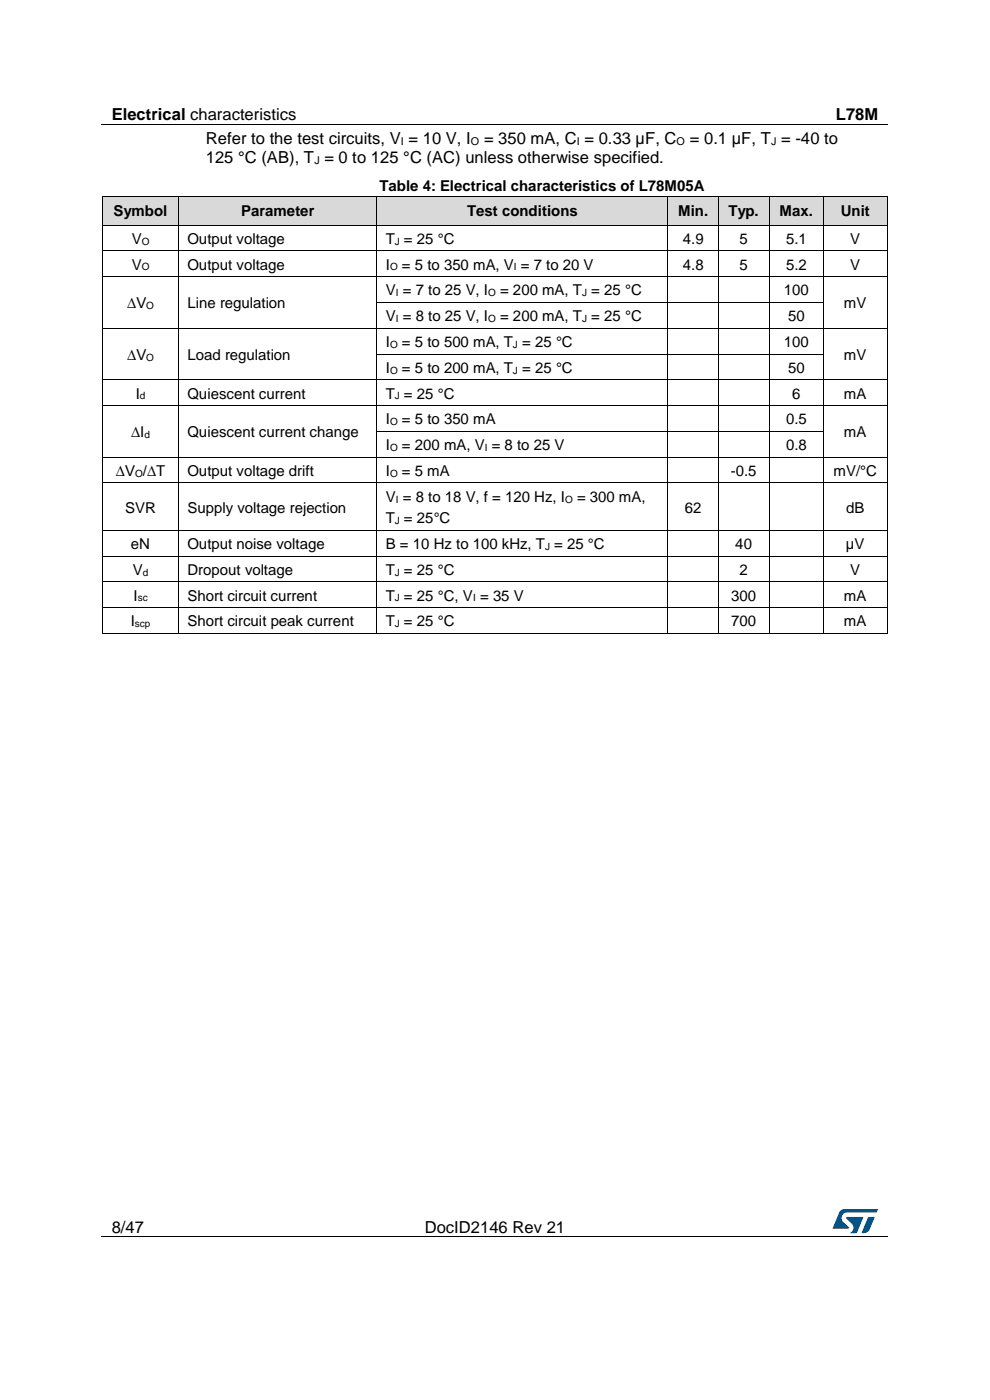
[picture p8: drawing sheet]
<svg xmlns="http://www.w3.org/2000/svg" width="210mm" height="297mm" viewBox="0 0 210 297" stroke-linecap="round" stroke-linejoin="round" font-family="sans-serif">
<path d="M21.5 26.5h166.8M21.5 262.4h166.8" fill="none" stroke="#000" stroke-width=".21"/>
<g fill="#000">
<path d="M105.3 26.4h.2v.1h-.2z" fill-rule="evenodd"/>
<path d="M61.6 262.3h.1v.2h-.1z" fill-rule="evenodd"/>
<path d="M148 262.3h.2v.2h-.2z" fill-rule="evenodd"/>
</g>
<g fill="#005288">
<path d="M178.2 256.9l.6-.4h.4l7 .1-.3 .6h-6.1a1.26 1.26 0 0 0-1.3 1.1 1.26 1.26 0 0 0 .8 1.4l.7 .6v.3l-3.3 .1z"/>
<path d="M184.2 258.2l1.3 .1-1 2.5a1.32 1.32 0 0 1-1.7 .7z"/>
<path d="M179.6 258.2l3.6 .1-1.5 3.3h-1.4a1.35 1.35 0 0 0 .7-1.2 1.35 1.35 0 0 0-.8-1.2l-.6-.6z"/>
</g>
<g fill="#d9d9d9">
<path d="M21.9 41.7h15.9v6h-15.9z" fill-rule="evenodd"/>
<path d="M23.7 41.7h12.2v6h-12.2z" fill-rule="evenodd"/>
<path d="M37.9 41.7h42v6h-42z" fill-rule="evenodd"/>
<path d="M39.8 41.7h38.2v6h-38.2z" fill-rule="evenodd"/>
<path d="M80 41.7h61.7v6h-61.7z" fill-rule="evenodd"/>
<path d="M81.8 41.7h58v6h-58z" fill-rule="evenodd"/>
<path d="M141.7 41.7h10.6v6h-10.6z" fill-rule="evenodd"/>
<path d="M143.6 41.7h6.8v6h-6.8z" fill-rule="evenodd"/>
<path d="M152.4 41.7h10.8v6h-10.8z" fill-rule="evenodd"/>
<path d="M154.3 41.7h7v6h-7z" fill-rule="evenodd"/>
<path d="M163.2 41.7h11.4v6h-11.4z" fill-rule="evenodd"/>
<path d="M165.1 41.7h7.6v6h-7.6z" fill-rule="evenodd"/>
<path d="M174.7 41.7h13.5v6h-13.5z" fill-rule="evenodd"/>
<path d="M176.5 41.7h9.9v6h-9.9z" fill-rule="evenodd"/>
</g>
<g fill="#000">
<path d="M21.7 47.7h.2v.1h-.2z" fill-rule="evenodd"/>
<path d="M21.7 47.7h.2v.1h-.2z" fill-rule="evenodd"/>
<path d="M21.7 53.1h.2v.2h-.2z" fill-rule="evenodd"/>
<path d="M21.7 58.6h.2v.2h-.2z" fill-rule="evenodd"/>
<path d="M21.7 41.6l.1 .1z" fill-rule="evenodd"/>
<path d="M21.7 41.6l.1 .1z" fill-rule="evenodd"/>
<path d="M21.9 47.7h.1v.1h-.1z" fill-rule="evenodd"/>
<path d="M37.7 47.7h.2v.1h-.2z" fill-rule="evenodd"/>
<path d="M37.7 53.1h.2v.2h-.2z" fill-rule="evenodd"/>
<path d="M37.7 58.6h.2v.2h-.2z" fill-rule="evenodd"/>
<path d="M37.8 41.6l.1 .1z" fill-rule="evenodd"/>
<path d="M37.9 47.7h.2v.1h-.2z" fill-rule="evenodd"/>
<path d="M79.9 47.7h.1v.1h-.1z" fill-rule="evenodd"/>
<path d="M79.9 53.1h.1v.2h-.1z" fill-rule="evenodd"/>
<path d="M79.9 58.6h.1v.2h-.1z" fill-rule="evenodd"/>
<path d="M79.9 41.6l.1 .1z" fill-rule="evenodd"/>
<path d="M80 47.7h.2v.1h-.2z" fill-rule="evenodd"/>
<path d="M141.6 47.7h.2v.1h-.2z" fill-rule="evenodd"/>
<path d="M141.6 53.1h.2v.2h-.2z" fill-rule="evenodd"/>
<path d="M141.6 58.6h.2v.2h-.2z" fill-rule="evenodd"/>
<path d="M141.6 41.6l.1 .1z" fill-rule="evenodd"/>
<path d="M141.8 47.7h.1v.1h-.1z" fill-rule="evenodd"/>
<path d="M152.3 47.7h.1v.1h-.1z" fill-rule="evenodd"/>
<path d="M152.3 53.1h.1v.2h-.1z" fill-rule="evenodd"/>
<path d="M152.3 58.6h.1v.2h-.1z" fill-rule="evenodd"/>
<path d="M152.3 41.6l.1 .1z" fill-rule="evenodd"/>
<path d="M152.4 47.7h.2v.1h-.2z" fill-rule="evenodd"/>
<path d="M163.1 47.7h.2v.1h-.2z" fill-rule="evenodd"/>
<path d="M163.1 53.1h.2v.2h-.2z" fill-rule="evenodd"/>
<path d="M163.1 58.6h.2v.2h-.2z" fill-rule="evenodd"/>
<path d="M163.1 41.6l.1 .1z" fill-rule="evenodd"/>
<path d="M163.3 47.7h.1v.1h-.1z" fill-rule="evenodd"/>
<path d="M174.5 47.7h.2v.1h-.2z" fill-rule="evenodd"/>
<path d="M174.5 53.1h.2v.2h-.2z" fill-rule="evenodd"/>
<path d="M174.5 58.6h.2v.2h-.2z" fill-rule="evenodd"/>
<path d="M174.6 41.6l.1 .1z" fill-rule="evenodd"/>
<path d="M174.7 47.7h.2v.1h-.2z" fill-rule="evenodd"/>
<path d="M188.2 47.7h.1v.1h-.1z" fill-rule="evenodd"/>
<path d="M188.2 47.7h.1v.1h-.1z" fill-rule="evenodd"/>
<path d="M188.2 53.1h.1v.2h-.1z" fill-rule="evenodd"/>
<path d="M188.2 58.6h.1v.2h-.1z" fill-rule="evenodd"/>
<path d="M188.2 41.6l.1 .1z" fill-rule="evenodd"/>
<path d="M188.2 41.6l.1 .1z" fill-rule="evenodd"/>
<path d="M21.7 64.1h.2v.1h-.2z" fill-rule="evenodd"/>
<path d="M21.7 69.5h.2v.2h-.2z" fill-rule="evenodd"/>
<path d="M21.7 75h.2v.2h-.2z" fill-rule="evenodd"/>
<path d="M37.7 64.1h.2v.1h-.2z" fill-rule="evenodd"/>
<path d="M37.7 69.5h.2v.2h-.2z" fill-rule="evenodd"/>
<path d="M37.7 75h.2v.2h-.2z" fill-rule="evenodd"/>
<path d="M79.9 64.1h.1v.1h-.1z" fill-rule="evenodd"/>
<path d="M79.9 69.5h.1v.2h-.1z" fill-rule="evenodd"/>
<path d="M79.9 75h.1v.2h-.1z" fill-rule="evenodd"/>
<path d="M141.6 64.1h.2v.1h-.2z" fill-rule="evenodd"/>
<path d="M141.6 69.5h.2v.2h-.2z" fill-rule="evenodd"/>
<path d="M141.6 75h.2v.2h-.2z" fill-rule="evenodd"/>
<path d="M152.3 64.1h.1v.1h-.1z" fill-rule="evenodd"/>
<path d="M152.3 69.5h.1v.2h-.1z" fill-rule="evenodd"/>
<path d="M152.3 75h.1v.2h-.1z" fill-rule="evenodd"/>
<path d="M163.1 64.1h.2v.1h-.2z" fill-rule="evenodd"/>
<path d="M163.1 69.5h.2v.2h-.2z" fill-rule="evenodd"/>
<path d="M163.1 75h.2v.2h-.2z" fill-rule="evenodd"/>
<path d="M174.5 64.1h.2v.1h-.2z" fill-rule="evenodd"/>
<path d="M174.5 69.5h.2v.2h-.2z" fill-rule="evenodd"/>
<path d="M174.5 75h.2v.2h-.2z" fill-rule="evenodd"/>
<path d="M188.2 64.1h.1v.1h-.1z" fill-rule="evenodd"/>
<path d="M188.2 69.5h.1v.2h-.1z" fill-rule="evenodd"/>
<path d="M188.2 75h.1v.2h-.1z" fill-rule="evenodd"/>
<path d="M21.7 80.5h.2v.2h-.2z" fill-rule="evenodd"/>
<path d="M21.7 85.9h.2v.2h-.2z" fill-rule="evenodd"/>
<path d="M21.7 91.4h.2v.2h-.2z" fill-rule="evenodd"/>
<path d="M21.7 96.9h.2v.1h-.2z" fill-rule="evenodd"/>
<path d="M37.7 80.5h.2v.2h-.2z" fill-rule="evenodd"/>
<path d="M37.7 85.9h.2v.2h-.2z" fill-rule="evenodd"/>
<path d="M37.7 91.4h.2v.2h-.2z" fill-rule="evenodd"/>
<path d="M37.7 96.9h.2v.1h-.2z" fill-rule="evenodd"/>
<path d="M79.9 80.5h.1v.2h-.1z" fill-rule="evenodd"/>
<path d="M79.9 85.9h.1v.2h-.1z" fill-rule="evenodd"/>
<path d="M79.9 91.4h.1v.2h-.1z" fill-rule="evenodd"/>
<path d="M79.9 96.9h.1v.1h-.1z" fill-rule="evenodd"/>
<path d="M141.6 80.5h.2v.2h-.2z" fill-rule="evenodd"/>
<path d="M141.6 85.9h.2v.2h-.2z" fill-rule="evenodd"/>
<path d="M141.6 91.4h.2v.2h-.2z" fill-rule="evenodd"/>
<path d="M141.6 96.9h.2v.1h-.2z" fill-rule="evenodd"/>
<path d="M152.3 80.5h.1v.2h-.1z" fill-rule="evenodd"/>
<path d="M152.3 85.9h.1v.2h-.1z" fill-rule="evenodd"/>
<path d="M152.3 91.4h.1v.2h-.1z" fill-rule="evenodd"/>
<path d="M152.3 96.9h.1v.1h-.1z" fill-rule="evenodd"/>
<path d="M163.1 80.5h.2v.2h-.2z" fill-rule="evenodd"/>
<path d="M163.1 85.9h.2v.2h-.2z" fill-rule="evenodd"/>
<path d="M163.1 91.4h.2v.2h-.2z" fill-rule="evenodd"/>
<path d="M163.1 96.9h.2v.1h-.2z" fill-rule="evenodd"/>
<path d="M174.5 80.5h.2v.2h-.2z" fill-rule="evenodd"/>
<path d="M174.5 85.9h.2v.2h-.2z" fill-rule="evenodd"/>
<path d="M174.5 91.4h.2v.2h-.2z" fill-rule="evenodd"/>
<path d="M174.5 96.9h.2v.1h-.2z" fill-rule="evenodd"/>
<path d="M188.2 80.5h.1v.2h-.1z" fill-rule="evenodd"/>
<path d="M188.2 85.9h.1v.2h-.1z" fill-rule="evenodd"/>
<path d="M188.2 91.4h.1v.2h-.1z" fill-rule="evenodd"/>
<path d="M188.2 96.9h.1v.1h-.1z" fill-rule="evenodd"/>
<path d="M21.7 102.3h.2v.2h-.2z" fill-rule="evenodd"/>
<path d="M21.7 112.4h.2v.2h-.2z" fill-rule="evenodd"/>
<path d="M21.7 117.9h.2v.1h-.2z" fill-rule="evenodd"/>
<path d="M37.7 102.3h.2v.2h-.2z" fill-rule="evenodd"/>
<path d="M37.7 112.4h.2v.2h-.2z" fill-rule="evenodd"/>
<path d="M37.7 117.9h.2v.1h-.2z" fill-rule="evenodd"/>
<path d="M79.9 102.3h.1v.2h-.1z" fill-rule="evenodd"/>
<path d="M79.9 112.4h.1v.2h-.1z" fill-rule="evenodd"/>
<path d="M79.9 117.9h.1v.1h-.1z" fill-rule="evenodd"/>
<path d="M141.6 102.3h.2v.2h-.2z" fill-rule="evenodd"/>
<path d="M141.6 112.4h.2v.2h-.2z" fill-rule="evenodd"/>
<path d="M141.6 117.9h.2v.1h-.2z" fill-rule="evenodd"/>
<path d="M152.3 102.3h.1v.2h-.1z" fill-rule="evenodd"/>
<path d="M152.3 112.4h.1v.2h-.1z" fill-rule="evenodd"/>
<path d="M152.3 117.9h.1v.1h-.1z" fill-rule="evenodd"/>
<path d="M163.1 102.3h.2v.2h-.2z" fill-rule="evenodd"/>
<path d="M163.1 112.4h.2v.2h-.2z" fill-rule="evenodd"/>
<path d="M163.1 117.9h.2v.1h-.2z" fill-rule="evenodd"/>
<path d="M174.5 102.3h.2v.2h-.2z" fill-rule="evenodd"/>
<path d="M174.5 112.4h.2v.2h-.2z" fill-rule="evenodd"/>
<path d="M174.5 117.9h.2v.1h-.2z" fill-rule="evenodd"/>
<path d="M188.2 102.3h.1v.2h-.1z" fill-rule="evenodd"/>
<path d="M188.2 112.4h.1v.2h-.1z" fill-rule="evenodd"/>
<path d="M188.2 117.9h.1v.1h-.1z" fill-rule="evenodd"/>
<path d="M21.7 123.3h.2v.2h-.2z" fill-rule="evenodd"/>
<path d="M21.7 128.8h.2v.2h-.2z" fill-rule="evenodd"/>
<path d="M21.7 134.3h.2v.2h-.2z" fill-rule="evenodd"/>
<path d="M21.7 134.3h.2v.2h-.2z" fill-rule="evenodd"/>
<path d="M37.7 123.3h.2v.2h-.2z" fill-rule="evenodd"/>
<path d="M37.7 128.8h.2v.2h-.2z" fill-rule="evenodd"/>
<path d="M37.7 134.3h.2v.2h-.2z" fill-rule="evenodd"/>
<path d="M79.9 123.3h.1v.2h-.1z" fill-rule="evenodd"/>
<path d="M79.9 128.8h.1v.2h-.1z" fill-rule="evenodd"/>
<path d="M79.9 134.3h.1v.2h-.1z" fill-rule="evenodd"/>
<path d="M141.6 123.3h.2v.2h-.2z" fill-rule="evenodd"/>
<path d="M141.6 128.8h.2v.2h-.2z" fill-rule="evenodd"/>
<path d="M141.6 134.3h.2v.2h-.2z" fill-rule="evenodd"/>
<path d="M152.3 123.3h.1v.2h-.1z" fill-rule="evenodd"/>
<path d="M152.3 128.8h.1v.2h-.1z" fill-rule="evenodd"/>
<path d="M152.3 134.3h.1v.2h-.1z" fill-rule="evenodd"/>
<path d="M163.1 123.3h.2v.2h-.2z" fill-rule="evenodd"/>
<path d="M163.1 128.8h.2v.2h-.2z" fill-rule="evenodd"/>
<path d="M163.1 134.3h.2v.2h-.2z" fill-rule="evenodd"/>
<path d="M174.5 123.3h.2v.2h-.2z" fill-rule="evenodd"/>
<path d="M174.5 128.8h.2v.2h-.2z" fill-rule="evenodd"/>
<path d="M174.5 134.3h.2v.2h-.2z" fill-rule="evenodd"/>
<path d="M188.2 123.3h.1v.2h-.1z" fill-rule="evenodd"/>
<path d="M188.2 128.8h.1v.2h-.1z" fill-rule="evenodd"/>
<path d="M188.2 134.3h.1v.2h-.1z" fill-rule="evenodd"/>
<path d="M188.2 134.3h.1v.2h-.1z" fill-rule="evenodd"/>
</g>
<g fill="none" stroke="#000" stroke-width=".21">
<path d="M21.8 41.7v6M21.8 47.8v5.3M21.8 53.3v5.3M21.8 58.8v5.3M21.8 41.6h16M21.9 53.2h15.8M21.9 58.7h15.8M22 47.8h15.7M37.8 41.7v6M37.8 47.8v5.3M37.8 53.3v5.3M37.8 58.8v5.3"/>
<path d="M37.9 41.6h42M37.9 53.2h42M37.9 58.7h42M38.1 47.8h41.8M79.9 41.7v6M79.9 47.8v5.3M79.9 53.3v5.3M79.9 58.8v5.3M80 41.6h61.6M80 53.2h61.6M80 58.7h61.6M80.2 47.8h61.4"/>
<path d="M141.7 41.7v6M141.7 47.8v5.3M141.7 53.3v5.3M141.7 58.8v5.3M141.7 41.6h10.6M141.8 53.2h10.5M141.8 58.7h10.5M141.9 47.8h10.4M152.4 41.7v6M152.4 47.8v5.3M152.4 53.3v5.3M152.4 58.8v5.3"/>
<path d="M152.4 41.6h10.7M152.4 53.2h10.7M152.4 58.7h10.7M152.6 47.8h10.5M163.2 41.7v6M163.2 47.8v5.3M163.2 53.3v5.3M163.2 58.8v5.3M163.2 41.6h11.4M163.3 53.2h11.2M163.3 58.7h11.2M163.4 47.8h11.1"/>
<path d="M174.6 41.7v6M174.6 47.8v5.3M174.6 53.3v5.3M174.6 58.8v5.3M174.7 41.6h13.5M174.7 53.2h13.5M174.7 58.7h13.5M174.9 47.8h13.3M188.3 41.7v6M188.3 47.8v5.3M188.3 53.3v5.3M188.3 58.8v5.3"/>
<path d="M21.8 64.2v5.3M21.8 69.7v5.3M21.8 75.2v5.3M21.9 69.6h15.8M37.8 64.2v5.3M37.8 69.7v5.3M37.8 75.2v5.3M37.9 69.6h42M79.9 64.2v5.3M79.9 69.7v5.3M79.9 75.2v5.3M80 64.1h61.6"/>
<path d="M80 69.6h61.6M80 75.1h61.6M141.7 64.2v5.3M141.7 69.7v5.3M141.7 75.2v5.3M141.8 64.1h10.5M141.8 69.6h10.5M141.8 75.1h10.5M152.4 64.2v5.3M152.4 69.7v5.3M152.4 75.2v5.3M152.4 64.1h10.7"/>
<path d="M152.4 69.6h10.7M152.4 75.1h10.7M163.2 64.2v5.3M163.2 69.7v5.3M163.2 75.2v5.3M163.3 64.1h11.2M163.3 69.6h11.2M163.3 75.1h11.2M174.6 64.2v5.3M174.6 69.7v5.3M174.6 75.2v5.3M174.7 69.6h13.5"/>
<path d="M188.3 64.2v5.3M188.3 69.7v5.3M188.3 75.2v5.3M21.8 80.7v5.2M21.8 86.1v5.3M21.8 91.6v5.3M21.8 97v5.3M21.9 80.6h15.8M21.9 86h15.8M21.9 97h15.8M37.8 80.7v5.2M37.8 86.1v5.3"/>
<path d="M37.8 91.6v5.3M37.8 97v5.3M37.9 80.6h42M37.9 86h42M37.9 97h42M79.9 80.7v5.2M79.9 86.1v5.3M79.9 91.6v5.3M79.9 97v5.3M80 80.6h61.6M80 86h61.6M80 91.5h61.6"/>
<path d="M80 97h61.6M141.7 80.7v5.2M141.7 86.1v5.3M141.7 91.6v5.3M141.7 97v5.3M141.8 80.6h10.5M141.8 86h10.5M141.8 91.5h10.5M141.8 97h10.5M152.4 80.7v5.2M152.4 86.1v5.3M152.4 91.6v5.3"/>
<path d="M152.4 97v5.3M152.4 80.6h10.7M152.4 86h10.7M152.4 91.5h10.7M152.4 97h10.7M163.2 80.7v5.2M163.2 86.1v5.3M163.2 91.6v5.3M163.2 97v5.3M163.3 80.6h11.2M163.3 86h11.2M163.3 91.5h11.2"/>
<path d="M163.3 97h11.2M174.6 80.7v5.2M174.6 86.1v5.3M174.6 91.6v5.3M174.6 97v5.3M174.7 80.6h13.5M174.7 86h13.5M174.7 97h13.5M188.3 80.7v5.2M188.3 86.1v5.3M188.3 91.6v5.3M188.3 97v5.3"/>
<path d="M21.8 102.5v9.9M21.8 112.6v5.3M21.8 118v5.3M21.9 102.4h15.8M21.9 112.5h15.8M21.9 118h15.8M37.8 102.5v9.9M37.8 112.6v5.3M37.8 118v5.3M37.9 102.4h42M37.9 112.5h42M37.9 118h42"/>
<path d="M79.9 102.5v9.9M79.9 112.6v5.3M79.9 118v5.3M80 102.4h61.6M80 112.5h61.6M80 118h61.6M141.7 102.5v9.9M141.7 112.6v5.3M141.7 118v5.3M141.8 102.4h10.5M141.8 112.5h10.5M141.8 118h10.5"/>
<path d="M152.4 102.5v9.9M152.4 112.6v5.3M152.4 118v5.3M152.4 102.4h10.7M152.4 112.5h10.7M152.4 118h10.7M163.2 102.5v9.9M163.2 112.6v5.3M163.2 118v5.3M163.3 102.4h11.2M163.3 112.5h11.2M163.3 118h11.2"/>
<path d="M174.6 102.5v9.9M174.6 112.6v5.3M174.6 118v5.3M174.7 102.4h13.5M174.7 112.5h13.5M174.7 118h13.5M188.3 102.5v9.9M188.3 112.6v5.3M188.3 118v5.3M21.8 123.5v5.3M21.8 129v5.3M21.9 123.4h15.8"/>
<path d="M21.9 128.9h15.8M21.9 134.4h15.8M37.8 123.5v5.3M37.8 129v5.3M37.9 123.4h42M37.9 128.9h42M37.9 134.4h42M79.9 123.5v5.3M79.9 129v5.3M80 123.4h61.6M80 128.9h61.6M80 134.4h61.6"/>
<path d="M141.7 123.5v5.3M141.7 129v5.3M141.8 123.4h10.5M141.8 128.9h10.5M141.8 134.4h10.5M152.4 123.5v5.3M152.4 129v5.3M152.4 123.4h10.7M152.4 128.9h10.7M152.4 134.4h10.7M163.2 123.5v5.3M163.2 129v5.3"/>
<path d="M163.3 123.4h11.2M163.3 128.9h11.2M163.3 134.4h11.2M174.6 123.5v5.3M174.6 129v5.3M174.7 123.4h13.5M174.7 128.9h13.5M174.7 134.4h13.5M188.3 123.5v5.3M188.3 129v5.3"/>
</g>
<g font-size="3.5">
<text x="23.7" y="25.5">Electrical characteristics</text>
<text x="177.3" y="25.5">L78M</text>
<text x="43.7" y="30.6">Refer to the test circuits, V = 10 V, I</text>
<text x="43.7" y="34.7">125 °C (AB), T = 0 to 125 °C (AC) unless otherwise specified.</text>
<text x="102.7" y="30.6">= 350 mA, C = 0.33 µF, C</text>
<text x="146.3" y="30.6">= 0.1 µF, T = -40 to</text>
<text x="23.7" y="261.5">8/47</text>
<text x="90.1" y="261.5">DocID2146 Rev 21</text>
</g>
<g font-size="3.2">
<text x="80.5" y="40.4">Table 4: Electrical characteristics of L78M05A</text>
<text x="24.1" y="45.8">Symbol</text>
<text x="51.1" y="45.8">Parameter</text>
<text x="99.1" y="45.8">Test conditions</text>
<text x="143.9" y="45.8">Min.</text>
<text x="154.5" y="45.8">Typ.</text>
<text x="165.4" y="45.8">Max.</text>
<text x="178.4" y="45.8">Unit</text>
<text x="27.9" y="51.7">V</text>
<text x="39.8" y="51.7">Output voltage</text>
<text x="81.8" y="51.7">T = 25 °C</text>
<text x="144.9" y="51.7">4.9</text>
<text x="156.9" y="51.7">5</text>
<text x="166.7" y="51.7">5.1</text>
<text x="180.4" y="51.7">V</text>
<text x="27.9" y="57.2">V</text>
<text x="39.8" y="57.2">Output voltage</text>
<text x="81.8" y="57.2">I</text>
<text x="85.3" y="57.2">= 5 to 350 mA, V = 7 to 20 V</text>
<text x="144.9" y="57.2">4.8</text>
<text x="156.9" y="57.2">5</text>
<text x="166.7" y="57.2">5.2</text>
<text x="180.4" y="57.2">V</text>
<text x="27" y="65.4">∆V</text>
<text x="39.8" y="65.4">Line regulation</text>
<text x="81.8" y="62.7">V = 7 to 25 V, I</text>
<text x="106.1" y="62.7">= 200 mA, T = 25 °C</text>
<text x="166.3" y="62.7">100</text>
<text x="179" y="65.4">mV</text>
<text x="81.8" y="68.1">V = 8 to 25 V, I</text>
<text x="106.1" y="68.1">= 200 mA, T = 25 °C</text>
<text x="167.2" y="68.1">50</text>
<text x="27" y="76.3">∆V</text>
<text x="39.8" y="76.3">Load regulation</text>
<text x="81.8" y="73.6">I</text>
<text x="85.3" y="73.6">= 5 to 500 mA, T = 25 °C</text>
<text x="166.3" y="73.6">100</text>
<text x="179" y="76.3">mV</text>
<text x="81.8" y="79.1">I</text>
<text x="85.3" y="79.1">= 5 to 200 mA, T = 25 °C</text>
<text x="167.2" y="79.1">50</text>
<text x="28.8" y="84.5">I</text>
<text x="39.8" y="84.5">Quiescent current</text>
<text x="81.8" y="84.5">T = 25 °C</text>
<text x="168.1" y="84.5">6</text>
<text x="179" y="84.5">mA</text>
<text x="27.8" y="92.8">∆I</text>
<text x="39.8" y="92.8">Quiescent current change</text>
<text x="81.8" y="90">I</text>
<text x="81.8" y="95.5">I</text>
<text x="85.3" y="90">= 5 to 350 mA</text>
<text x="85.3" y="95.5">= 200 mA, V = 8 to 25 V</text>
<text x="166.7" y="90">0.5</text>
<text x="166.7" y="95.5">0.8</text>
<text x="179" y="92.8">mA</text>
<text x="24.6" y="100.9">∆V /∆T</text>
<text x="39.8" y="100.9">Output voltage drift</text>
<text x="81.8" y="100.9">I</text>
<text x="85.3" y="100.9">= 5 mA</text>
<text x="155" y="100.9">-0.5</text>
<text x="176.8" y="100.9">mV/°C</text>
<text x="81.8" y="106.4">V = 8 to 18 V, f = 120 Hz, I</text>
<text x="122.4" y="106.4">= 300 mA,</text>
<text x="26.6" y="108.7">SVR</text>
<text x="39.8" y="108.7">Supply voltage rejection</text>
<text x="81.8" y="111">T = 25°C</text>
<text x="145.3" y="108.7">62</text>
<text x="179.5" y="108.7">dB</text>
<text x="27.8" y="116.5">eN</text>
<text x="39.8" y="116.5">Output noise voltage</text>
<text x="81.8" y="116.5">B = 10 Hz to 100 kHz, T = 25 °C</text>
<text x="156" y="116.5">40</text>
<text x="179.5" y="116.5">µV</text>
<text x="28.2" y="121.9">V</text>
<text x="39.8" y="121.9">Dropout voltage</text>
<text x="81.8" y="121.9">T = 25 °C</text>
<text x="156.9" y="121.9">2</text>
<text x="180.4" y="121.9">V</text>
<text x="28.3" y="127.4">I</text>
<text x="39.8" y="127.4">Short circuit current</text>
<text x="81.8" y="127.4">T = 25 °C, V = 35 V</text>
<text x="155.1" y="127.4">300</text>
<text x="179" y="127.4">mA</text>
<text x="27.7" y="132.9">I</text>
<text x="39.8" y="132.9">Short circuit peak current</text>
<text x="81.8" y="132.9">T = 25 °C</text>
<text x="155.1" y="132.9">700</text>
<text x="179" y="132.9">mA</text>
</g>
<g font-size="2.3">
<text x="66.7" y="34.8">J</text>
<text x="85" y="30.8">I</text>
<text x="99.9" y="30.8">O</text>
<text x="122.4" y="30.8">I</text>
<text x="143.5" y="30.8">O</text>
<text x="163.6" y="30.8">J</text>
</g>
<g font-size="2.1">
<text x="30.1" y="51.9">O</text>
<text x="83.8" y="51.9">J</text>
<text x="30.1" y="57.4">O</text>
<text x="82.7" y="57.4">O</text>
<text x="109" y="57.4">I</text>
<text x="31" y="65.6">O</text>
<text x="84" y="62.8">I</text>
<text x="103.6" y="62.8">O</text>
<text x="123.5" y="62.8">J</text>
<text x="84" y="68.3">I</text>
<text x="103.6" y="68.3">O</text>
<text x="123.5" y="68.3">J</text>
<text x="31" y="76.5">O</text>
<text x="82.7" y="73.8">O</text>
<text x="108.8" y="73.8">J</text>
<text x="82.7" y="79.3">O</text>
<text x="108.8" y="79.3">J</text>
<text x="29.7" y="84.7">d</text>
<text x="83.8" y="84.7">J</text>
<text x="30.7" y="92.9">d</text>
<text x="82.7" y="90.2">O</text>
<text x="82.7" y="95.6">O</text>
<text x="102.9" y="95.6">I</text>
<text x="28.7" y="101.1">O</text>
<text x="82.7" y="101.1">O</text>
<text x="84" y="106.6">I</text>
<text x="119.9" y="106.6">O</text>
<text x="83.8" y="111.2">J</text>
<text x="115.6" y="116.6">J</text>
<text x="30.3" y="122.1">d</text>
<text x="83.8" y="122.1">J</text>
<text x="29.2" y="127.6">sc</text>
<text x="83.8" y="127.6">J</text>
<text x="100.4" y="127.6">I</text>
<text x="28.6" y="133.1">scp</text>
<text x="83.8" y="133.1">J</text>
</g>
</svg>
